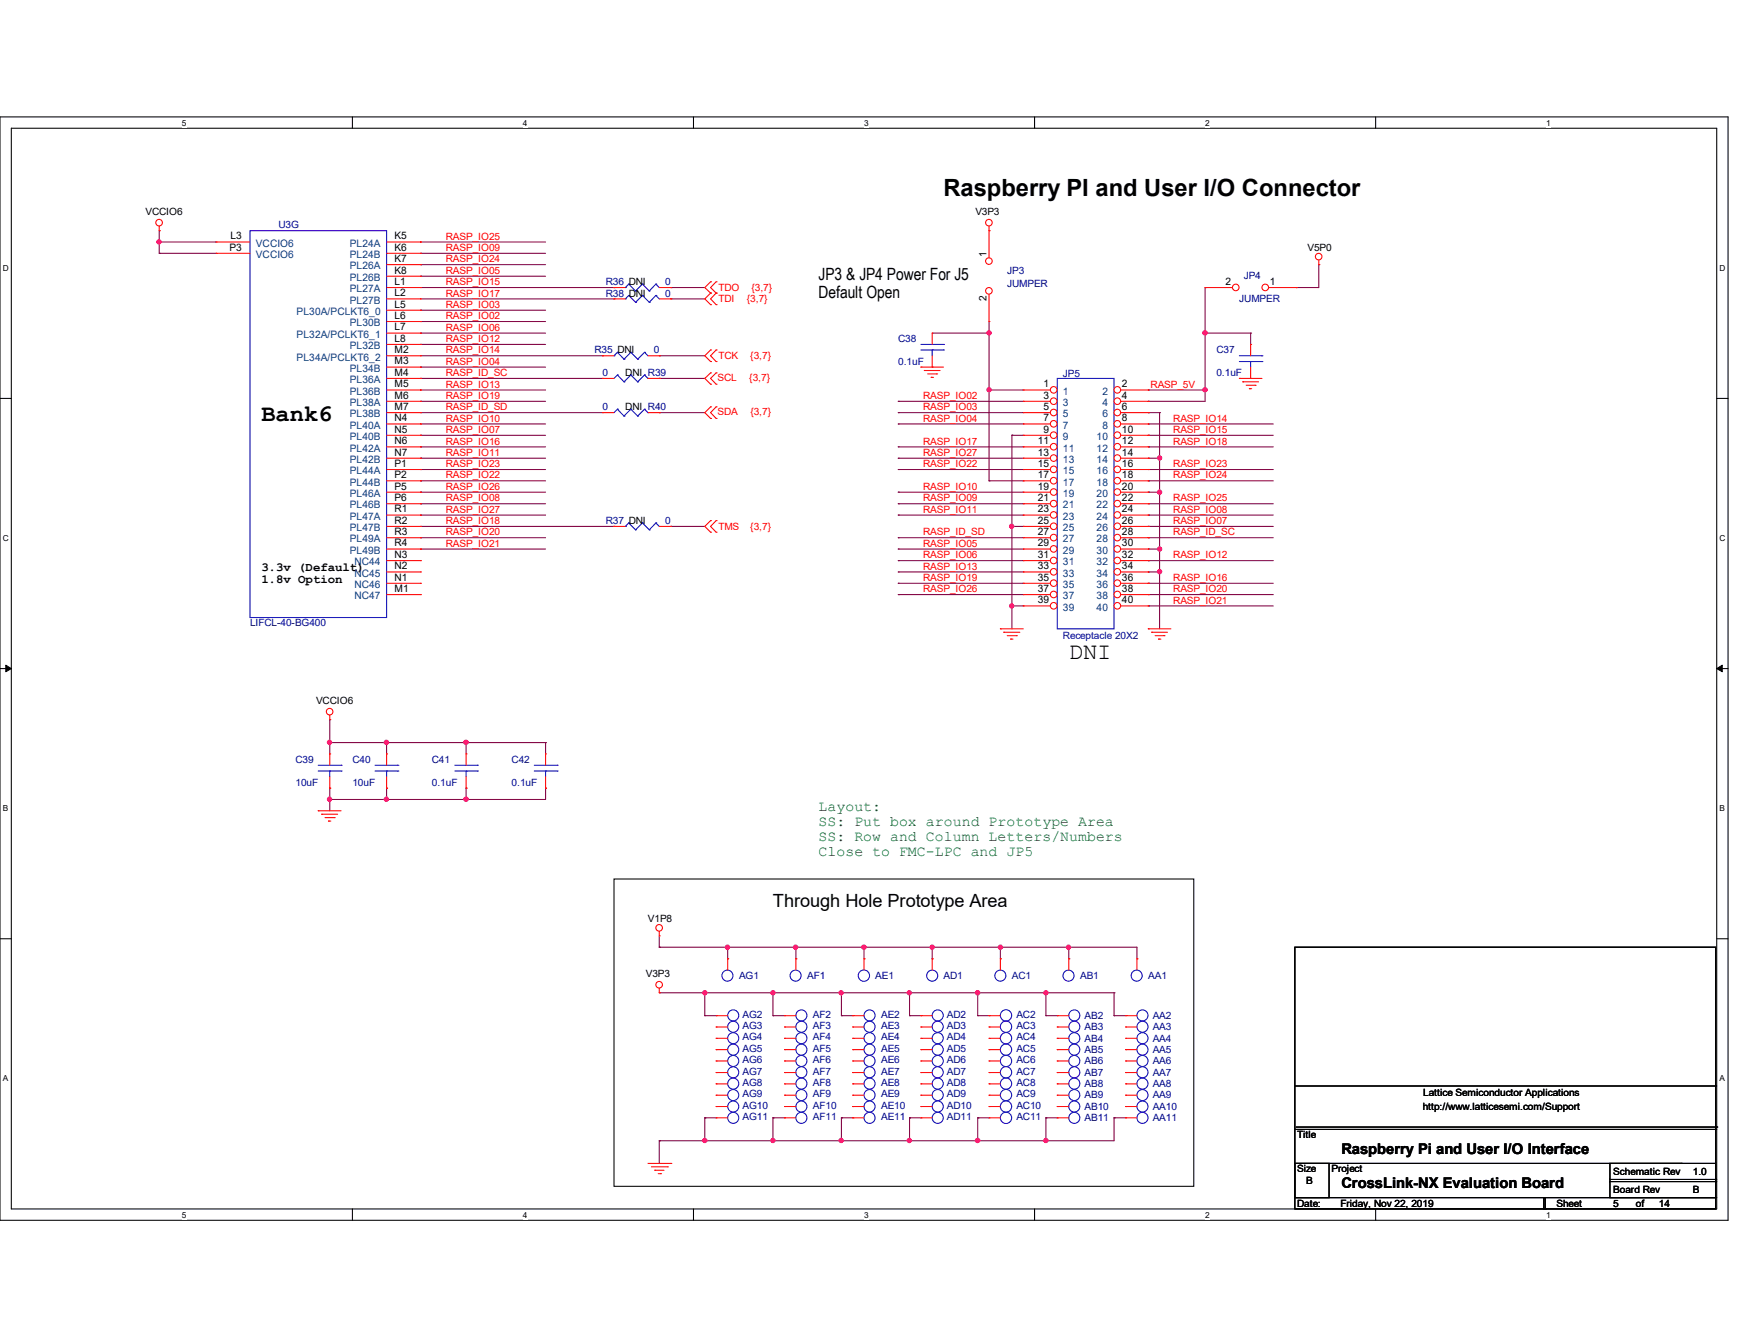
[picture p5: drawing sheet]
<svg xmlns="http://www.w3.org/2000/svg" width="279mm" height="216mm" viewBox="0 0 279 216" stroke-linecap="round" stroke-linejoin="round" font-family="sans-serif">
<path d="M0 18.8h278v177.4h-278zM1.8 20.6h274.3v173.8h-274.3z" fill="none" stroke="#000" stroke-width=".17"/>
<g fill="#fff">
<path d="M29.3 19h.7v1.5h-.7z"/>
<path d="M29.3 194.6h.7v1.4h-.7z"/>
</g>
<path d="M56.7 18.8v1.8M56.7 194.4v1.8" fill="none" stroke="#000" stroke-width=".17"/>
<g fill="#fff">
<path d="M84.1 19h.7v1.5h-.7z"/>
<path d="M84.1 194.6h.7v1.4h-.7z"/>
</g>
<path d="M111.5 18.8v1.8M111.5 194.4v1.8" fill="none" stroke="#000" stroke-width=".17"/>
<g fill="#fff">
<path d="M139 19h.7v1.5h-.7z"/>
<path d="M139 194.6h.7v1.4h-.7z"/>
</g>
<path d="M166.4 18.8v1.8M166.4 194.4v1.8" fill="none" stroke="#000" stroke-width=".17"/>
<g fill="#fff">
<path d="M193.8 19h.8v1.5h-.8z"/>
<path d="M193.8 194.6h.8v1.4h-.8z"/>
</g>
<path d="M221.3 18.8v1.8M221.3 194.4v1.8" fill="none" stroke="#000" stroke-width=".17"/>
<g fill="#fff">
<path d="M248.7 19h.7v1.5h-.7z"/>
<path d="M248.7 194.6h.7v1.4h-.7z"/>
<path d="M.5 42.3h.9v1.5h-.9z"/>
<path d="M276.6 42.3h.9v1.5h-.9z"/>
<path d="M.5 85.8h.9v1.4h-.9z"/>
<path d="M276.6 85.8h.9v1.4h-.9z"/>
</g>
<path d="M0 64.1h1.8M276.1 64.1h1.9" fill="none" stroke="#000" stroke-width=".17"/>
<g fill="#fff">
<path d="M.5 129.2h.8v1.5h-.8z"/>
<path d="M276.6 129.2h.9v1.5h-.9z"/>
</g>
<path d="M0 107.5h1.8M276.1 107.5h1.9" fill="none" stroke="#000" stroke-width=".17"/>
<path d="M.9 106.9l.9 .6-.9 .5zM276.1 107.5l.9-.6v1.1z" fill="#000" stroke="#000" stroke-width=".16"/>
<g fill="#fff">
<path d="M.5 172.6h.8v1.5h-.8z"/>
<path d="M276.6 172.6h.9v1.5h-.9z"/>
</g>
<g fill="none" stroke="#000" stroke-width=".17">
<path d="M0 150.9h1.8M98.8 141.3h93.2v49.4h-93.2zM208.3 152.3h67.7v42.1h-67.7zM276.1 150.9h1.9M208.3 174.6h67.7M276 174.6h.1M208.3 187h5.5v5.5h-5.5zM208.3 192.5h67.7M208.3 181.6h67.7M208.3 187h62.2M208.5 181.2h67.6M248.3 194.4h.1"/>
<path d="M248.3 192.5v1.9M248.5 194.4h.1M248.5 192.5v1.9M259 187h17v5.5h-17zM259 189.9h17M259 189.6h17M270.5 187h.1M276 192.5h.1M276 181.6h.1M276 189.9h.1M276 189.6h.1M276.1 181.2h.1"/>
</g>
<g fill="none" stroke="#800040" stroke-width=".17">
<path d="M25.6 37.1h.1M25.6 38.9h.1M25.6 38.9h9.2M25.6 37.1v3.6M67.6 38.9h.1M67.6 38.9h20.2M25.6 40.7h.1M25.6 40.7h9.2M67.6 40.7h.1M67.6 42.5h.1M67.6 44.4h.1M67.6 49.9h.1"/>
<path d="M67.6 51.7h.1M67.6 53.6h.1M67.6 55.4h.1M67.6 59h.1M67.6 46.2h31.2M67.6 53.6h20.2M67.6 40.7h20.2M67.6 42.5h20.2M67.6 44.4h20.2M67.6 48h31.2M67.6 49.9h20.2M67.6 51.7h20.2"/>
<path d="M67.6 55.4h20.2M67.6 57.2h29.3M67.6 59h20.2M96.9 57.2h.1M98.8 46.2h.1M98.8 48h.1M106 57.2h.1M106 57.2h7.4M107.9 46.2h.1M107.9 48h.1M107.9 46.2h5.5M107.9 48h5.5"/>
<path d="M149.9 53.6h9.2M159.1 53.6h.1M159.1 51.7v25.6M193.8 46.2h.1M193.8 53.6h.1M193.8 46.2v18.3h-9.1M193.8 53.6h7.4M201.2 53.6h.1M201.2 53.6v1.8M208.5 46.2h.1M212.1 42.5h.1M212.1 42.5v3.7h-3.6"/>
<path d="M67.6 64.5h.1M67.6 70h.1M67.6 71.8h.1M67.6 73.7h.1M67.6 75.5h.1M67.6 77.3h.1M67.6 79.1h.1M67.6 60.8h.1M67.6 62.7h.1M67.6 66.3h.1M67.6 68.2h.1M67.6 62.7h20.2"/>
<path d="M67.6 64.5h20.2M67.6 75.5h20.2M67.6 73.7h20.2M67.6 79.1h20.2M67.6 77.3h20.2M67.6 68.2h20.2M67.6 66.3h29.3M67.6 71.8h20.2M67.6 70h20.2M67.6 60.8h29.3M106 60.8h.1M106 66.3h.1"/>
<path d="M106 66.3h7.4M106 60.8h7.4M144.5 75.5h.1M144.5 73.7h.1M144.5 79.1h.1M144.5 68.2h.1M144.5 66.3h.1M144.5 71.8h.1M144.5 64.5h.1M144.5 64.5h20.1M144.5 75.5h20.1M144.5 73.7h20.1"/>
<path d="M144.5 79.1h20.1M144.5 68.2h20.1M144.5 66.3h20.1M144.5 71.8h20.1M159.1 62.7h.1M159.1 77.3h.1M159.1 62.7h5.5M159.1 77.3h5.5M162.8 70h.1M162.8 70v31.1M162.8 70h1.8M184.7 62.7h.1"/>
<path d="M184.7 64.5h.1M184.7 75.5h.1M184.7 77.3h.1M184.7 71.8h.1M184.7 66.3h.1M184.7 68.2h.1M184.7 70h.1M184.7 73.7h.1M184.7 79.1h.1M184.7 62.7h9.1M184.7 75.5h20.1M184.7 73.7h1.8"/>
<path d="M184.7 79.1h1.8M184.7 77.3h20.1M184.7 68.2h20.1M184.7 66.3h1.8M184.7 71.8h20.1M184.7 70h20.1M186.5 66.3h.1M186.5 73.7h.1M186.5 79.1h.1M186.5 66.3v34.8M193.8 62.7h.1M67.6 81h.1"/>
<path d="M67.6 82.8h.1M67.6 86.4h.1M67.6 88.3h.1M67.6 86.4h20.2M67.6 81h20.2M67.6 82.8h20.2M67.6 84.6h31.2M67.6 88.3h20.2M98.8 84.6h.1M107.9 84.6h.1M107.9 84.6h5.5M144.5 95.6h.1"/>
<path d="M144.5 81h.1M144.5 82.8h.1M144.5 91.9h.1M144.5 88.3h.1M144.5 90.1h.1M144.5 93.8h.1M144.5 86.4h.1M144.5 95.6h20.1M144.5 86.4h20.1M144.5 81h20.1M144.5 82.8h20.1M144.5 91.9h20.1"/>
<path d="M144.5 88.3h20.1M144.5 90.1h20.1M144.5 93.8h20.1M162.8 84.6h.1M162.8 97.4h.1M162.8 84.6h1.8M162.8 97.4h1.8M184.7 86.4h.1M184.7 81h.1M184.7 84.6h.1M184.7 82.8h.1M184.7 90.1h.1"/>
<path d="M184.7 97.4h.1M184.7 95.6h.1M184.7 93.8h.1M184.7 88.3h.1M184.7 91.9h.1M184.7 95.6h20.1M184.7 86.4h20.1M184.7 81h20.1M184.7 82.8h20.1M184.7 84.6h20.1M184.7 91.9h1.8M184.7 88.3h1.8"/>
<path d="M184.7 90.1h20.1M184.7 97.4h20.1M184.7 93.8h20.1M186.5 88.3h.1M186.5 91.9h.1M53 119.4h.1M53 115.7h.1M53 119.4h34.8M53 115.7v5.5M62.2 119.4h.1M62.2 119.4v1.8M75 119.4h.1"/>
<path d="M75 119.4v1.8M87.8 119.4h.1M87.8 119.4v1.8M53 126.7h.1M53 128.5h.1M53 126.7v3.6M62.2 126.7h.1M62.2 128.5h.1M62.2 126.7v1.8M75 126.7h.1M75 128.5h.1M75 126.7v1.8"/>
<path d="M87.8 126.7h.1M87.8 126.7v1.8h-34.8M106 152.3h.1M106 159.6h.1M106 159.6h73.2M106 152.3h76.9v1.8M106 150.5v1.8M113.4 159.6h.1M113.4 159.6v3.7M117.1 152.3h.1M117.1 154.1h.1M117.1 152.3v1.8"/>
<path d="M124.3 159.6h.1M124.3 159.6v3.7M128 154.1h.1M128 152.3h.1M128 152.3v1.8M135.3 159.6h.1M135.3 159.6v3.7M139 152.3h.1M139 154.1h.1M139 152.3v1.8M146.3 159.6h.1M146.3 159.6v3.7"/>
<path d="M149.9 154.1h.1M149.9 152.3h.1M149.9 152.3v1.8M157.3 159.6h.1M157.3 159.6v3.7M160.9 152.3h.1M160.9 154.1h.1M160.9 152.3v1.8M168.2 159.6h.1M168.2 159.6v3.7M171.9 152.3h.1M171.9 154.1h.1"/>
<path d="M171.9 152.3v1.8M179.2 159.6h.1M179.2 159.6v3.7M182.9 154.1h.1M113.4 179.7h.1M113.4 163.3h.1M113.4 179.7h1.8M113.4 179.7v3.7M113.4 163.3h1.8M124.3 179.7h.1M124.3 163.3h.1M124.3 179.7v3.7"/>
<path d="M124.3 179.7h1.9M124.3 163.3h1.9M135.3 163.3h.1M135.3 179.7h.1M135.3 179.7h1.9M135.3 163.3h1.9M135.3 179.7v3.7M146.3 179.7h.1M146.3 163.3h.1M146.3 179.7h1.8M146.3 163.3h1.8M146.3 179.7v3.7"/>
<path d="M157.3 179.7h.1M157.3 163.3h.1M157.3 179.7h1.8M157.3 163.3h1.8M157.3 179.7v3.7M168.2 179.7h.1M168.2 163.3h.1M168.2 179.7h1.9M168.2 163.3h1.9M168.2 179.7v3.7M179.2 179.7h.1M179.2 163.3h.1"/>
<path d="M179.2 179.7v3.7h-73.2M179.2 179.7h1.9M179.2 163.3h1.9M106 183.4h.1M106 183.4v3.6M113.4 183.4h.1M124.3 183.4h.1M135.3 183.4h.1M146.3 183.4h.1M157.3 183.4h.1M168.2 183.4h.1"/>
</g>
<g fill="#f0f" stroke="#f0f" stroke-width=".17">
<circle cx="159.1" cy="53.5" r=".34"/>
<circle cx="159.1" cy="62.7" r=".34"/>
<circle cx="162.7" cy="97.4" r=".34"/>
<circle cx="162.7" cy="84.6" r=".34"/>
<circle cx="193.8" cy="62.7" r=".35"/>
<circle cx="193.8" cy="53.5" r=".35"/>
<circle cx="186.5" cy="73.6" r=".34"/>
<circle cx="186.5" cy="88.3" r=".34"/>
<circle cx="186.5" cy="79.1" r=".34"/>
<circle cx="186.5" cy="91.9" r=".34"/>
<circle cx="53" cy="119.3" r=".34"/>
<circle cx="53" cy="128.5" r=".34"/>
<circle cx="75" cy="119.3" r=".35"/>
<circle cx="62.1" cy="119.3" r=".34"/>
<circle cx="75" cy="128.5" r=".35"/>
<circle cx="62.1" cy="128.5" r=".34"/>
<circle cx="25.6" cy="38.9" r=".34"/>
<circle cx="113.4" cy="183.3" r=".34"/>
<circle cx="124.3" cy="159.6" r=".34"/>
<circle cx="113.4" cy="159.6" r=".34"/>
<circle cx="124.3" cy="183.3" r=".34"/>
<circle cx="128" cy="152.3" r=".34"/>
<circle cx="117" cy="152.3" r=".34"/>
<circle cx="171.9" cy="152.3" r=".34"/>
<circle cx="160.9" cy="152.3" r=".34"/>
<circle cx="149.9" cy="152.3" r=".34"/>
<circle cx="139" cy="152.3" r=".35"/>
<circle cx="157.3" cy="183.3" r=".35"/>
<circle cx="146.3" cy="159.6" r=".34"/>
<circle cx="135.3" cy="159.6" r=".34"/>
<circle cx="168.2" cy="159.6" r=".34"/>
<circle cx="146.3" cy="183.3" r=".34"/>
<circle cx="135.3" cy="183.3" r=".34"/>
<circle cx="157.3" cy="159.6" r=".35"/>
<circle cx="168.2" cy="183.3" r=".34"/>
</g>
<g fill="none" stroke="#f00" stroke-width=".17">
<path d="M25.6 37.1h.1M25.6 36.4v.7M159.1 37.1h.1M159.1 36.4v.7M114.3 59.9h.1M114.3 56.3h.1M114.3 58.1h.1M114.3 45.3h.1M114.3 47.1h.1M114.3 49h.1M114.3 59.9l-.9 .9 .9 1M114.3 56.3l-.9 .9 .9 .9"/>
<path d="M114.3 45.3l-.9 .9 .9 .9M114.3 47.1l-.9 .9 .9 1M115.2 59.9h.1M115.2 58.1h.1M115.2 56.3h.1M115.2 47.1h.1M115.2 45.3h.1M115.2 49h.1M115.2 59.9l-.9 .9 .9 1M115.2 56.3l-.9 .9 .9 .9M115.2 45.3l-.9 .9 .9 .9M115.2 47.1l-.9 .9 .9 1"/>
<path d="M148.1 59h.1M148.1 59h3.7M148.7 59.6h.1M148.7 59.6h2.5M212.1 42.5h.1M212.1 41.8v.7M114.3 61.8h.1M114.3 67.3h.1M114.3 65.4h.1M114.3 65.4l-.9 .9 .9 1M115.2 61.8h.1M115.2 65.4h.1"/>
<path d="M115.2 67.3h.1M115.2 65.4l-.9 .9 .9 1M149.2 60.1h1.5M149.8 60.7h.1M149.8 60.7h.4M150.7 60.1h.1M199.3 60.8h.1M199.3 60.8h3.7M199.9 61.4h.1M199.9 61.4h2.5M200.4 61.9h1.5M201 62.5h.1"/>
<path d="M201 62.5h.3M201.9 61.9h.1M114.3 83.7h.1M114.3 85.6h.1M114.3 83.7l-.9 .9 .9 1M115.2 85.6h.1M115.2 83.7h.1M115.2 83.7l-.9 .9 .9 1M53 115.7h.1M53 115v.7M160.9 101.1h.1M160.9 101.1h3.7"/>
<path d="M161.5 101.6h.1M161.5 101.6h2.5M162 102.2h1.5M162.6 102.7h.1M162.6 102.7h.3M163.5 102.2h.1M184.7 101.1h.1M184.7 101.1h3.6M185.3 101.6h.1M185.3 101.6h2.5M185.8 102.2h1.4M186.4 102.7h.1"/>
<path d="M186.4 102.7h.3M187.2 102.2h.1M51.2 130.3h.1M51.2 130.3h3.7M51.7 130.9h.1M51.7 130.9h2.6M52.3 131.4h1.5M52.8 132h.1M52.8 132h.4M53.8 131.4h.1M106 159.6h.1M106 150.5h.1"/>
<path d="M106 149.7v.8M106 158.9v.7M160.9 154.1h.1M160.9 154.1v1.9M137.2 168.7h.1M137.2 177.9h.1M137.2 168.7h1.8M137.2 177.9h1.8M148.1 168.7h.1M148.1 168.7h1.8M159.1 176.1h.1M159.1 176.1h1.8"/>
<path d="M170.1 170.6h.1M170.1 168.7h.1M170.1 170.6h1.8M170.1 168.7h1.8M104.2 187h3.7M104.8 187.6h2.6M105.3 188.1h.1M105.3 188.1h1.5M105.9 188.7h.4M106.3 188.7h.1M107.4 187.6h.1M107.9 187h.1"/>
<circle cx="25.6" cy="35.8" r=".53"/>
<circle cx="159.1" cy="35.8" r=".53"/>
<circle cx="212.1" cy="41.3" r=".53"/>
<circle cx="53" cy="114.4" r=".53"/>
<circle cx="106" cy="158.3" r=".53"/>
<circle cx="106" cy="149.2" r=".53"/>
</g>
<g fill="none" stroke="#00f" stroke-width=".17">
<path d="M170.1 60.8h9.1v40.3h-9.1z"/>
<circle cx="160.9" cy="156.8" r=".89"/>
<circle cx="139.9" cy="177.9" r=".89"/>
<circle cx="139.9" cy="168.7" r=".89"/>
<circle cx="150.8" cy="168.7" r=".89"/>
<circle cx="161.8" cy="176" r=".91"/>
<circle cx="172.8" cy="168.7" r=".89"/>
<circle cx="172.8" cy="170.6" r=".89"/>
</g>
<circle cx="169.5" cy="62.7" r=".53" fill="#fff" stroke="#f00" stroke-width=".17"/>
<path d="M164.6 62.7h.1M164.6 62.7h4.4" fill="none" stroke="#f00" stroke-width=".17"/>
<circle cx="179.7" cy="62.7" r=".53" fill="#fff" stroke="#f00" stroke-width=".17"/>
<path d="M180.3 62.7h4.4M184.7 62.7h.1" fill="none" stroke="#f00" stroke-width=".17"/>
<circle cx="169.5" cy="64.5" r=".53" fill="#fff" stroke="#f00" stroke-width=".17"/>
<path d="M164.6 64.5h.1M164.6 64.5h4.4" fill="none" stroke="#f00" stroke-width=".17"/>
<circle cx="179.7" cy="64.5" r=".53" fill="#fff" stroke="#f00" stroke-width=".17"/>
<path d="M180.3 64.5h4.4M184.7 64.5h.1" fill="none" stroke="#f00" stroke-width=".17"/>
<circle cx="169.5" cy="66.3" r=".53" fill="#fff" stroke="#f00" stroke-width=".17"/>
<path d="M164.6 66.3h.1M164.6 66.3h4.4" fill="none" stroke="#f00" stroke-width=".17"/>
<circle cx="179.7" cy="66.3" r=".53" fill="#fff" stroke="#f00" stroke-width=".17"/>
<path d="M180.3 66.3h4.4M184.7 66.3h.1" fill="none" stroke="#f00" stroke-width=".17"/>
<circle cx="169.5" cy="68.1" r=".53" fill="#fff" stroke="#f00" stroke-width=".17"/>
<path d="M164.6 68.2h.1M164.6 68.2h4.4" fill="none" stroke="#f00" stroke-width=".17"/>
<circle cx="179.7" cy="68.1" r=".53" fill="#fff" stroke="#f00" stroke-width=".17"/>
<path d="M180.3 68.2h4.4M184.7 68.2h.1" fill="none" stroke="#f00" stroke-width=".17"/>
<circle cx="169.5" cy="70" r=".53" fill="#fff" stroke="#f00" stroke-width=".17"/>
<path d="M164.6 70h.1M164.6 70h4.4" fill="none" stroke="#f00" stroke-width=".17"/>
<circle cx="179.7" cy="70" r=".53" fill="#fff" stroke="#f00" stroke-width=".17"/>
<path d="M180.3 70h4.4M184.7 70h.1" fill="none" stroke="#f00" stroke-width=".17"/>
<circle cx="169.5" cy="71.8" r=".53" fill="#fff" stroke="#f00" stroke-width=".17"/>
<path d="M164.6 71.8h.1M164.6 71.8h4.4" fill="none" stroke="#f00" stroke-width=".17"/>
<circle cx="169.5" cy="73.6" r=".53" fill="#fff" stroke="#f00" stroke-width=".17"/>
<path d="M164.6 73.7h.1M164.6 73.7h4.4" fill="none" stroke="#f00" stroke-width=".17"/>
<circle cx="169.5" cy="75.5" r=".53" fill="#fff" stroke="#f00" stroke-width=".17"/>
<path d="M164.6 75.5h.1M164.6 75.5h4.4" fill="none" stroke="#f00" stroke-width=".17"/>
<circle cx="169.5" cy="77.3" r=".53" fill="#fff" stroke="#f00" stroke-width=".17"/>
<path d="M164.6 77.3h.1M164.6 77.3h4.4" fill="none" stroke="#f00" stroke-width=".17"/>
<circle cx="169.5" cy="79.1" r=".53" fill="#fff" stroke="#f00" stroke-width=".17"/>
<path d="M164.6 79.1h.1M164.6 79.1h4.4" fill="none" stroke="#f00" stroke-width=".17"/>
<circle cx="169.5" cy="81" r=".53" fill="#fff" stroke="#f00" stroke-width=".17"/>
<path d="M164.6 81h.1M164.6 81h4.4" fill="none" stroke="#f00" stroke-width=".17"/>
<circle cx="169.5" cy="82.8" r=".53" fill="#fff" stroke="#f00" stroke-width=".17"/>
<path d="M164.6 82.8h.1M164.6 82.8h4.4" fill="none" stroke="#f00" stroke-width=".17"/>
<circle cx="169.5" cy="84.6" r=".53" fill="#fff" stroke="#f00" stroke-width=".17"/>
<path d="M164.6 84.6h.1M164.6 84.6h4.4" fill="none" stroke="#f00" stroke-width=".17"/>
<circle cx="169.5" cy="86.4" r=".53" fill="#fff" stroke="#f00" stroke-width=".17"/>
<path d="M164.6 86.4h.1M164.6 86.4h4.4" fill="none" stroke="#f00" stroke-width=".17"/>
<circle cx="169.5" cy="88.2" r=".53" fill="#fff" stroke="#f00" stroke-width=".17"/>
<path d="M164.6 88.3h.1M164.6 88.3h4.4" fill="none" stroke="#f00" stroke-width=".17"/>
<circle cx="169.5" cy="90.1" r=".53" fill="#fff" stroke="#f00" stroke-width=".17"/>
<path d="M164.6 90.1h.1M164.6 90.1h4.4" fill="none" stroke="#f00" stroke-width=".17"/>
<circle cx="169.5" cy="91.9" r=".53" fill="#fff" stroke="#f00" stroke-width=".17"/>
<path d="M164.6 91.9h.1M164.6 91.9h4.4" fill="none" stroke="#f00" stroke-width=".17"/>
<circle cx="169.5" cy="93.7" r=".53" fill="#fff" stroke="#f00" stroke-width=".17"/>
<path d="M164.6 93.8h.1M164.6 93.8h4.4" fill="none" stroke="#f00" stroke-width=".17"/>
<circle cx="169.5" cy="95.6" r=".53" fill="#fff" stroke="#f00" stroke-width=".17"/>
<path d="M164.6 95.6h.1M164.6 95.6h4.4" fill="none" stroke="#f00" stroke-width=".17"/>
<circle cx="169.5" cy="97.4" r=".53" fill="#fff" stroke="#f00" stroke-width=".17"/>
<path d="M164.6 97.4h.1M164.6 97.4h4.4" fill="none" stroke="#f00" stroke-width=".17"/>
<circle cx="179.7" cy="71.8" r=".53" fill="#fff" stroke="#f00" stroke-width=".17"/>
<path d="M180.3 71.8h4.4M184.7 71.8h.1" fill="none" stroke="#f00" stroke-width=".17"/>
<circle cx="179.7" cy="73.6" r=".53" fill="#fff" stroke="#f00" stroke-width=".17"/>
<path d="M180.3 73.7h4.4M184.7 73.7h.1" fill="none" stroke="#f00" stroke-width=".17"/>
<circle cx="179.7" cy="75.5" r=".53" fill="#fff" stroke="#f00" stroke-width=".17"/>
<path d="M180.3 75.5h4.4M184.7 75.5h.1" fill="none" stroke="#f00" stroke-width=".17"/>
<circle cx="179.7" cy="77.3" r=".53" fill="#fff" stroke="#f00" stroke-width=".17"/>
<path d="M180.3 77.3h4.4M184.7 77.3h.1" fill="none" stroke="#f00" stroke-width=".17"/>
<circle cx="179.7" cy="79.1" r=".53" fill="#fff" stroke="#f00" stroke-width=".17"/>
<path d="M180.3 79.1h4.4M184.7 79.1h.1" fill="none" stroke="#f00" stroke-width=".17"/>
<circle cx="179.7" cy="81" r=".53" fill="#fff" stroke="#f00" stroke-width=".17"/>
<path d="M180.3 81h4.4M184.7 81h.1" fill="none" stroke="#f00" stroke-width=".17"/>
<circle cx="179.7" cy="82.8" r=".53" fill="#fff" stroke="#f00" stroke-width=".17"/>
<path d="M180.3 82.8h4.4M184.7 82.8h.1" fill="none" stroke="#f00" stroke-width=".17"/>
<circle cx="179.7" cy="84.6" r=".53" fill="#fff" stroke="#f00" stroke-width=".17"/>
<path d="M180.3 84.6h4.4M184.7 84.6h.1" fill="none" stroke="#f00" stroke-width=".17"/>
<circle cx="179.7" cy="86.4" r=".53" fill="#fff" stroke="#f00" stroke-width=".17"/>
<path d="M180.3 86.4h4.4M184.7 86.4h.1" fill="none" stroke="#f00" stroke-width=".17"/>
<circle cx="179.7" cy="88.2" r=".53" fill="#fff" stroke="#f00" stroke-width=".17"/>
<path d="M180.3 88.3h4.4M184.7 88.3h.1" fill="none" stroke="#f00" stroke-width=".17"/>
<circle cx="179.7" cy="90.1" r=".53" fill="#fff" stroke="#f00" stroke-width=".17"/>
<path d="M180.3 90.1h4.4M184.7 90.1h.1" fill="none" stroke="#f00" stroke-width=".17"/>
<circle cx="179.7" cy="91.9" r=".53" fill="#fff" stroke="#f00" stroke-width=".17"/>
<path d="M180.3 91.9h4.4M184.7 91.9h.1" fill="none" stroke="#f00" stroke-width=".17"/>
<circle cx="179.7" cy="93.7" r=".53" fill="#fff" stroke="#f00" stroke-width=".17"/>
<path d="M180.3 93.8h4.4M184.7 93.8h.1" fill="none" stroke="#f00" stroke-width=".17"/>
<circle cx="179.7" cy="95.6" r=".53" fill="#fff" stroke="#f00" stroke-width=".17"/>
<path d="M180.3 95.6h4.4M184.7 95.6h.1" fill="none" stroke="#f00" stroke-width=".17"/>
<circle cx="179.7" cy="97.4" r=".53" fill="#fff" stroke="#f00" stroke-width=".17"/>
<g fill="none" stroke="#f00" stroke-width=".17">
<path d="M149.9 53.6h.1M149.9 59h.1M149.9 53.6v1.8M149.9 57.2v1.8M180.3 97.4h4.4M184.7 97.4h.1M87.8 121.2h.1M87.8 126.7h.1M87.8 121.2v1.8M87.8 124.8v1.9M171.9 154.1h.1M171.9 154.1v1.9"/>
<path d="M115.2 166.9h.1M115.2 166.9h1.9M126.2 177.9h.1M126.2 177.9h1.8M137.2 166.9h.1M137.2 166.9h1.8M148.1 166.9h.1M148.1 166.9h1.8M170.1 176.1h.1M170.1 176.1h1.8"/>
</g>
<g fill="none" stroke="#00f" stroke-width=".17">
<path d="M148.1 55.4h3.7M148.1 56.3h3.7M149.9 56.3h.1M149.9 56.3v.9M151.8 55.4h.1M151.8 56.3h.1M85.9 123h3.7M85.9 124h3.7M87.8 124h.1M87.8 124v.8M89.6 123h.1M89.6 124h.1"/>
<circle cx="171.9" cy="156.8" r=".89"/>
<circle cx="117.9" cy="166.9" r=".89"/>
<circle cx="128.9" cy="177.9" r=".89"/>
<circle cx="139.9" cy="166.9" r=".89"/>
<circle cx="150.8" cy="166.9" r=".89"/>
<circle cx="172.8" cy="176" r=".89"/>
</g>
<circle cx="159.1" cy="42" r=".53" fill="#fff" stroke="#f00" stroke-width=".17"/>
<path d="M159.1 37.1h.1M159.1 37.1v4.3" fill="none" stroke="#f00" stroke-width=".17"/>
<circle cx="159.1" cy="46.8" r=".53" fill="#fff" stroke="#f00" stroke-width=".17"/>
<g fill="none" stroke="#f00" stroke-width=".17">
<path d="M159.1 51.7h.1M159.1 47.3v4.4M62.2 121.2h.1M62.2 126.7h.1M62.2 121.2v1.8M62.2 124.8v1.9M149.9 154.1h.1M149.9 154.1v1.9M126.2 168.7h.1M126.2 168.7h1.8M148.1 165.1h.1M148.1 165.1h1.8"/>
<path d="M170.1 174.2h.1M170.1 174.2h1.8M181.1 166.9h.1M181.1 165.1h.1M181.1 166.9h1.8M181.1 165.1h1.8"/>
</g>
<g fill="none" stroke="#00f" stroke-width=".17">
<path d="M60.3 123h3.7M60.3 124h3.7M62.2 124h.1M62.2 124v.8M64 123h.1M64 124h.1"/>
<circle cx="149.9" cy="156.8" r=".89"/>
<circle cx="128.9" cy="168.7" r=".89"/>
<circle cx="150.8" cy="165.1" r=".89"/>
<circle cx="172.8" cy="174.2" r=".89"/>
<circle cx="183.8" cy="165.1" r=".89"/>
<circle cx="183.8" cy="166.9" r=".89"/>
</g>
<circle cx="203.5" cy="46.2" r=".53" fill="#fff" stroke="#f00" stroke-width=".17"/>
<path d="M204.1 46.2h4.4M208.5 46.2h.1" fill="none" stroke="#f00" stroke-width=".17"/>
<circle cx="198.8" cy="46.2" r=".53" fill="#fff" stroke="#f00" stroke-width=".17"/>
<g fill="none" stroke="#f00" stroke-width=".17">
<path d="M34.8 38.9h.1M34.8 38.9h5.4M62.2 38.9h5.4M67.6 38.9h.1M34.8 40.7h.1M34.8 40.7h5.4M62.2 46.2h5.4M62.2 40.7h5.4M62.2 42.5h5.4M62.2 44.4h5.4M62.2 48h5.4M62.2 49.9h5.4"/>
<path d="M62.2 51.7h5.4M62.2 53.6h5.4M62.2 55.4h5.4M62.2 57.2h5.4M62.2 59h5.4M67.6 40.7h.1M67.6 42.5h.1M67.6 44.4h.1M67.6 46.2h.1M67.6 48h.1M67.6 49.9h.1M67.6 51.7h.1"/>
<path d="M67.6 53.6h.1M67.6 55.4h.1M67.6 57.2h.1M67.6 59h.1M96.9 57.2h.1M96.9 57.2h1.9M98.8 46.2h.1M98.8 48h.1M98.8 46.2h1.8M98.8 48h1.8M104.2 57.2h1.8M106 57.2h.1"/>
<path d="M106 46.2h1.9M106 48h1.9M107.9 46.2h.1M107.9 48h.1M193.8 46.2h.1M193.8 46.2h4.4M201.2 55.4h.1M201.2 55.4v1.8M201.2 59v1.8M62.2 60.8h5.4M62.2 62.7h5.4M62.2 64.5h5.4"/>
<path d="M62.2 66.3h5.4M62.2 68.2h5.4M62.2 70h5.4M62.2 71.8h5.4M62.2 73.7h5.4M62.2 75.5h5.4M62.2 77.3h5.4M62.2 79.1h5.4M67.6 60.8h.1M67.6 62.7h.1M67.6 64.5h.1M67.6 66.3h.1"/>
<path d="M67.6 68.2h.1M67.6 70h.1M67.6 71.8h.1M67.6 73.7h.1M67.6 75.5h.1M67.6 77.3h.1M67.6 79.1h.1M96.9 66.3h.1M96.9 60.8h.1M96.9 60.8h1.9M96.9 66.3h1.9M104.2 60.8h1.8"/>
<path d="M104.2 66.3h1.8M106 66.3h.1M106 60.8h.1M201.2 60.8h.1M62.2 81h5.4M62.2 82.8h5.4M62.2 84.6h5.4M62.2 86.4h5.4M62.2 88.3h5.4M62.2 90.1h5.4M62.2 91.9h5.4M62.2 93.8h5.4"/>
<path d="M62.2 95.6h5.4M67.6 81h.1M67.6 82.8h.1M67.6 84.6h.1M67.6 86.4h.1M67.6 88.3h.1M67.6 90.1h.1M67.6 91.9h.1M67.6 93.8h.1M67.6 95.6h.1M98.8 84.6h.1M98.8 84.6h1.8"/>
<path d="M106 84.6h1.9M107.9 84.6h.1M53 121.2h.1M53 126.7h.1M53 121.2v1.8M53 124.8v1.9M75 121.2h.1M75 126.7h.1M75 121.2v1.8M75 124.8v1.9M117.1 154.1h.1M117.1 154.1v1.9"/>
<path d="M128 154.1h.1M128 154.1v1.9M139 154.1h.1M139 154.1v1.9M182.9 154.1h.1M182.9 154.1v1.9M115.2 168.7h.1M115.2 170.6h.1M115.2 163.3h.1M115.2 174.2h.1M115.2 172.4h.1M115.2 165.1h.1"/>
<path d="M115.2 176.1h.1M115.2 179.7h.1M115.2 177.9h.1M115.2 172.4h1.9M115.2 168.7h1.9M115.2 179.7h1.9M115.2 170.6h1.9M115.2 177.9h1.9M115.2 176.1h1.9M115.2 165.1h1.9M115.2 174.2h1.9M115.2 163.3h1.9"/>
<path d="M126.2 174.2h.1M126.2 163.3h.1M126.2 172.4h.1M126.2 170.6h.1M126.2 176.1h.1M126.2 166.9h.1M126.2 165.1h.1M126.2 179.7h.1M126.2 172.4h1.8M126.2 179.7h1.8M126.2 170.6h1.8M126.2 176.1h1.8"/>
<path d="M126.2 165.1h1.8M126.2 174.2h1.8M126.2 163.3h1.8M126.2 166.9h1.8M137.2 172.4h.1M137.2 170.6h.1M137.2 174.2h.1M137.2 163.3h.1M137.2 179.7h.1M137.2 176.1h.1M137.2 165.1h.1M137.2 172.4h1.8"/>
<path d="M137.2 179.7h1.8M137.2 170.6h1.8M137.2 176.1h1.8M137.2 165.1h1.8M137.2 174.2h1.8M137.2 163.3h1.8M148.1 172.4h.1M148.1 170.6h.1M148.1 177.9h.1M148.1 176.1h.1M148.1 174.2h.1M148.1 179.7h.1"/>
<path d="M148.1 163.3h.1M148.1 172.4h1.8M148.1 179.7h1.8M148.1 170.6h1.8M148.1 177.9h1.8M148.1 176.1h1.8M148.1 174.2h1.8M148.1 163.3h1.8M159.1 170.6h.1M159.1 165.1h.1M159.1 163.3h.1M159.1 172.4h.1"/>
<path d="M159.1 168.7h.1M159.1 166.9h.1M159.1 174.2h.1M159.1 179.7h.1M159.1 177.9h.1M159.1 172.4h1.8M159.1 168.7h1.8M159.1 179.7h1.8M159.1 170.6h1.8M159.1 177.9h1.8M159.1 165.1h1.8M159.1 174.2h1.8"/>
<path d="M159.1 163.3h1.8M159.1 166.9h1.8M170.1 172.4h.1M170.1 179.7h.1M170.1 177.9h.1M170.1 163.3h.1M170.1 166.9h.1M170.1 165.1h.1M170.1 172.4h1.8M170.1 179.7h1.8M170.1 177.9h1.8M170.1 165.1h1.8"/>
<path d="M170.1 163.3h1.8M170.1 166.9h1.8M181.1 172.4h.1M181.1 170.6h.1M181.1 168.7h.1M181.1 176.1h.1M181.1 179.7h.1M181.1 174.2h.1M181.1 177.9h.1M181.1 163.3h.1M181.1 172.4h1.8M181.1 168.7h1.8"/>
<path d="M181.1 179.7h1.8M181.1 170.6h1.8M181.1 177.9h1.8M181.1 176.1h1.8M181.1 174.2h1.8M181.1 163.3h1.8"/>
</g>
<g fill="none" stroke="#00f" stroke-width=".17">
<path d="M40.2 37.1h22v62.2h-22zM98.8 57.2h.1M99.3 56.6h.1M99.3 56.6l1.1 1.1M99.3 56.6l-.5 .6M100.4 57.7h.1M100.6 46.2h.1M100.6 48h.1M101.1 45.7h.1M101.1 47.5h.1M101.1 45.7l1.1 1.1M101.1 45.7l-.5 .5"/>
<path d="M101.1 47.5l1.1 1.1M101.1 47.5l-.5 .5M101.5 56.6h.1M101.5 56.6l1.1 1.1M101.5 56.6l-1.1 1.1M102.2 46.8h.1M102.2 48.6h.1M102.6 57.7h.1M103.3 45.7h.1M103.3 47.5h.1M103.3 45.7l1.1 1.1M103.3 45.7l-1.1 1.1"/>
<path d="M103.3 47.5l1.1 1.1M103.3 47.5l-1.1 1.1M103.7 56.6h.1M103.7 56.6l.5 .6M103.7 56.6l-1.1 1.1M104.4 46.8h.1M104.4 48.6h.1M105.5 45.7h.1M105.5 47.5h.1M105.5 45.7l.5 .5M105.5 45.7l-1.1 1.1M105.5 47.5l.5 .5"/>
<path d="M105.5 47.5l-1.1 1.1M199.3 57.2h3.7M199.3 58.1h3.7M201.2 58.1h.1M201.2 58.1v.9M203 57.2h.1M203 58.1h.1M99.3 65.8h.1M99.3 60.3h.1M99.3 65.8l-.5 .5M99.3 65.8l1.1 1.1M99.3 60.3l-.5 .5"/>
<path d="M99.3 60.3l1.1 1.1M100.4 66.9h.1M100.4 61.4h.1M101.5 65.8h.1M101.5 60.3h.1M101.5 65.8l-1.1 1.1M101.5 65.8l1.1 1.1M101.5 60.3l-1.1 1.1M101.5 60.3l1.1 1.1M102.6 66.9h.1M102.6 61.4h.1M103.7 65.8h.1"/>
<path d="M103.7 60.3h.1M103.7 65.8l-1.1 1.1M103.7 65.8l.5 .5M103.7 60.3l-1.1 1.1M103.7 60.3l.5 .5M104.2 66.3h.1M104.2 60.8h.1M100.6 84.6h.1M101.1 84.1h.1M101.1 84.1l1.1 1.1M101.1 84.1l-.5 .5M102.2 85.2h.1"/>
<path d="M103.3 84.1h.1M103.3 84.1l1.1 1.1M103.3 84.1l-1.1 1.1M104.4 85.2h.1M105.5 84.1h.1M105.5 84.1l.5 .5M105.5 84.1l-1.1 1.1M51.2 123h3.7M51.2 124h3.7M53 124h.1M53 124v.8M54.9 123h.1"/>
<path d="M54.9 124h.1M73.2 123h3.6M73.2 124h3.6M75 124h.1M75 124v.8M76.8 123h.1M76.8 124h.1"/>
<circle cx="117" cy="156.8" r=".89"/>
<circle cx="128" cy="156.8" r=".89"/>
<circle cx="139" cy="156.8" r=".91"/>
<circle cx="182.8" cy="156.8" r=".89"/>
<circle cx="117.9" cy="168.7" r=".89"/>
<circle cx="117.9" cy="176" r=".89"/>
<circle cx="117.9" cy="170.6" r=".89"/>
<circle cx="117.9" cy="174.2" r=".89"/>
<circle cx="117.9" cy="177.9" r=".89"/>
<circle cx="117.9" cy="179.7" r=".89"/>
<circle cx="117.9" cy="172.4" r=".89"/>
<circle cx="117.9" cy="165.1" r=".89"/>
<circle cx="117.9" cy="163.2" r=".89"/>
<circle cx="128.9" cy="176" r=".89"/>
<circle cx="128.9" cy="170.6" r=".89"/>
<circle cx="128.9" cy="166.9" r=".89"/>
<circle cx="128.9" cy="174.2" r=".89"/>
<circle cx="128.9" cy="163.2" r=".89"/>
<circle cx="128.9" cy="179.7" r=".89"/>
<circle cx="128.9" cy="172.4" r=".89"/>
<circle cx="128.9" cy="165.1" r=".89"/>
<circle cx="139.9" cy="170.6" r=".89"/>
<circle cx="139.9" cy="176" r=".89"/>
<circle cx="139.9" cy="179.7" r=".89"/>
<circle cx="139.9" cy="165.1" r=".89"/>
<circle cx="139.9" cy="174.2" r=".89"/>
<circle cx="139.9" cy="163.2" r=".89"/>
<circle cx="139.9" cy="172.4" r=".89"/>
<circle cx="150.8" cy="179.7" r=".89"/>
<circle cx="150.8" cy="176" r=".89"/>
<circle cx="150.8" cy="170.6" r=".89"/>
<circle cx="150.8" cy="177.9" r=".89"/>
<circle cx="150.8" cy="163.2" r=".89"/>
<circle cx="150.8" cy="174.2" r=".89"/>
<circle cx="150.8" cy="172.4" r=".89"/>
<circle cx="161.8" cy="166.9" r=".91"/>
<circle cx="161.8" cy="179.7" r=".91"/>
<circle cx="161.8" cy="170.6" r=".91"/>
<circle cx="161.8" cy="163.2" r=".91"/>
<circle cx="161.8" cy="168.7" r=".91"/>
<circle cx="161.8" cy="172.4" r=".91"/>
<circle cx="161.8" cy="177.9" r=".91"/>
<circle cx="161.8" cy="174.2" r=".91"/>
<circle cx="161.8" cy="165.1" r=".91"/>
<circle cx="172.8" cy="163.2" r=".89"/>
<circle cx="172.8" cy="172.4" r=".89"/>
<circle cx="172.8" cy="166.9" r=".89"/>
<circle cx="172.8" cy="177.9" r=".89"/>
<circle cx="172.8" cy="165.1" r=".89"/>
<circle cx="172.8" cy="179.7" r=".89"/>
<circle cx="183.8" cy="176" r=".89"/>
<circle cx="183.8" cy="168.7" r=".89"/>
<circle cx="183.8" cy="172.4" r=".89"/>
<circle cx="183.8" cy="163.2" r=".89"/>
<circle cx="183.8" cy="177.9" r=".89"/>
<circle cx="183.8" cy="170.6" r=".89"/>
<circle cx="183.8" cy="174.2" r=".89"/>
<circle cx="183.8" cy="179.7" r=".89"/>
</g>
<g fill="#f0f" stroke="#f0f" stroke-width=".17">
<circle cx="159.1" cy="53.5" r=".34"/>
<circle cx="159.1" cy="62.7" r=".34"/>
<circle cx="162.7" cy="97.4" r=".34"/>
<circle cx="162.7" cy="84.6" r=".34"/>
<circle cx="193.8" cy="62.7" r=".35"/>
<circle cx="193.8" cy="53.5" r=".35"/>
<circle cx="186.5" cy="73.6" r=".34"/>
<circle cx="186.5" cy="88.3" r=".34"/>
<circle cx="186.5" cy="79.1" r=".34"/>
<circle cx="186.5" cy="91.9" r=".34"/>
<circle cx="53" cy="119.3" r=".34"/>
<circle cx="53" cy="128.5" r=".34"/>
<circle cx="75" cy="119.3" r=".35"/>
<circle cx="62.1" cy="119.3" r=".34"/>
<circle cx="75" cy="128.5" r=".35"/>
<circle cx="62.1" cy="128.5" r=".34"/>
<circle cx="25.6" cy="38.9" r=".34"/>
<circle cx="113.4" cy="183.3" r=".34"/>
<circle cx="124.3" cy="159.6" r=".34"/>
<circle cx="113.4" cy="159.6" r=".34"/>
<circle cx="124.3" cy="183.3" r=".34"/>
<circle cx="128" cy="152.3" r=".34"/>
<circle cx="117" cy="152.3" r=".34"/>
<circle cx="171.9" cy="152.3" r=".34"/>
<circle cx="160.9" cy="152.3" r=".34"/>
<circle cx="149.9" cy="152.3" r=".34"/>
<circle cx="139" cy="152.3" r=".35"/>
<circle cx="157.3" cy="183.3" r=".35"/>
<circle cx="146.3" cy="159.6" r=".34"/>
<circle cx="135.3" cy="159.6" r=".34"/>
<circle cx="168.2" cy="159.6" r=".34"/>
<circle cx="146.3" cy="183.3" r=".34"/>
<circle cx="135.3" cy="183.3" r=".34"/>
<circle cx="157.3" cy="159.6" r=".35"/>
<circle cx="168.2" cy="183.3" r=".34"/>
</g>
<g font-size="3.8">
<text x="151.8" y="31.5">Raspberry PI and User I/O Connector</text>
<text x="42" y="67.7">Bank6</text>
<text x="171.9" y="106">DNI</text>
</g>
<text font-size="2.9" x="124.3" y="145.8">Through Hole Prototype Area</text>
<g font-size="2.7">
<text x="131.7" y="45.1">JP3 &amp; JP4 Power For J5</text>
<text x="131.7" y="47.8">Default Open</text>
</g>
<g font-size="2.4" fill="#008000">
<text x="131.7" y="130.4">Layout:</text>
<text x="131.7" y="132.8">SS: Put box around Prototype Area</text>
<text x="131.7" y="135.2">SS: Row and Column Letters/Numbers</text>
<text x="131.7" y="137.5">Close to FMC-LPC and JP5</text>
</g>
<g font-size="2.4">
<text x="215.8" y="185.6">Raspberry Pi and User I/O Interface</text>
<text x="215.8" y="191.1">CrossLink-NX Evaluation Board</text>
</g>
<g font-size="2">
<text x="42" y="91.8">3.3v (Default)</text>
<text x="42" y="93.8">1.8v Option</text>
</g>
<g font-size="1.7">
<text x="36.9" y="40.3">P3</text>
<text x="37.1" y="38.5">L3</text>
<text x="63.5" y="38.5">K5</text>
<text x="63.5" y="40.3">K6</text>
<text x="158.7" y="41.3" transform="rotate(-90 158.7 41.3)">1</text>
<text x="63.5" y="42.1">K7</text>
<text x="63.5" y="44">K8</text>
<text x="63.5" y="45.8">L1</text>
<text x="63.5" y="47.6">L2</text>
<text x="197.1" y="45.8">2</text>
<text x="204.3" y="45.8">1</text>
<text x="63.5" y="49.4">L5</text>
<text x="63.5" y="51.3">L6</text>
<text x="63.5" y="53.1">L7</text>
<text x="158.7" y="48.4" transform="rotate(-90 158.7 48.4)">2</text>
<text x="63.5" y="54.9">L8</text>
<text x="63.5" y="56.8">M2</text>
<text x="63.5" y="58.6">M3</text>
<text x="63.5" y="60.4">M4</text>
<text x="63.5" y="62.3">M5</text>
<text x="63.5" y="64.1">M6</text>
<text x="63.5" y="65.9">M7</text>
<text x="167.8" y="62.3">1</text>
<text x="167.8" y="64.1">3</text>
<text x="167.8" y="65.9">5</text>
<text x="180.5" y="62.3">2</text>
<text x="180.5" y="64.1">4</text>
<text x="180.5" y="65.9">6</text>
<text x="63.5" y="67.7">N4</text>
<text x="63.5" y="69.6">N5</text>
<text x="63.5" y="71.4">N6</text>
<text x="166.9" y="71.4">11</text>
<text x="167.8" y="67.7">7</text>
<text x="167.8" y="69.6">9</text>
<text x="180.5" y="67.7">8</text>
<text x="180.5" y="69.6">10</text>
<text x="180.5" y="71.4">12</text>
<text x="63.5" y="73.2">N7</text>
<text x="63.5" y="75.1">P1</text>
<text x="63.5" y="76.9">P2</text>
<text x="166.9" y="73.2">13</text>
<text x="166.9" y="75.1">15</text>
<text x="166.9" y="76.9">17</text>
<text x="180.5" y="73.2">14</text>
<text x="180.5" y="75.1">16</text>
<text x="180.5" y="76.9">18</text>
<text x="63.5" y="78.7">P5</text>
<text x="63.5" y="80.6">P6</text>
<text x="63.5" y="82.4">R1</text>
<text x="166.9" y="78.7">19</text>
<text x="166.9" y="80.6">21</text>
<text x="166.9" y="82.4">23</text>
<text x="180.5" y="78.7">20</text>
<text x="180.5" y="80.6">22</text>
<text x="180.5" y="82.4">24</text>
<text x="63.5" y="84.2">R2</text>
<text x="63.5" y="86">R3</text>
<text x="63.5" y="87.8">R4</text>
<text x="63.5" y="89.7">N3</text>
<text x="166.9" y="84.2">25</text>
<text x="166.9" y="86">27</text>
<text x="166.9" y="87.8">29</text>
<text x="166.9" y="89.7">31</text>
<text x="180.5" y="84.2">26</text>
<text x="180.5" y="86">28</text>
<text x="180.5" y="87.8">30</text>
<text x="180.5" y="89.7">32</text>
<text x="63.5" y="91.5">N2</text>
<text x="63.5" y="93.3">N1</text>
<text x="63.5" y="95.2">M1</text>
<text x="166.9" y="91.5">33</text>
<text x="166.9" y="93.3">35</text>
<text x="166.9" y="95.2">37</text>
<text x="180.5" y="91.5">34</text>
<text x="180.5" y="93.3">36</text>
<text x="180.5" y="95.2">38</text>
<text x="166.9" y="97">39</text>
<text x="180.5" y="97">40</text>
</g>
<g font-size="1.7" fill="#004080">
<text x="41.1" y="39.7">VCCIO6</text>
<text x="41.1" y="41.5">VCCIO6</text>
<text x="56.3" y="39.7">PL24A</text>
<text x="56.3" y="41.5">PL24B</text>
<text x="56.3" y="43.3">PL26A</text>
<text x="56.3" y="45.2">PL26B</text>
<text x="56.3" y="47">PL27A</text>
<text x="47.7" y="50.6">PL30A/PCLKT6_0</text>
<text x="56.3" y="48.8">PL27B</text>
<text x="56.3" y="52.5">PL30B</text>
<text x="47.7" y="54.3">PL32A/PCLKT6_1</text>
<text x="47.7" y="58">PL34A/PCLKT6_2</text>
<text x="56.3" y="56.1">PL32B</text>
<text x="56.3" y="59.8">PL34B</text>
<text x="56.3" y="61.6">PL36A</text>
<text x="56.3" y="63.5">PL36B</text>
<text x="56.3" y="65.3">PL38A</text>
<text x="171" y="63.5">1</text>
<text x="171" y="65.3">3</text>
<text x="177.3" y="63.5">2</text>
<text x="177.3" y="65.3">4</text>
<text x="56.3" y="67.1">PL38B</text>
<text x="56.3" y="68.9">PL40A</text>
<text x="56.3" y="70.7">PL40B</text>
<text x="171" y="67.1">5</text>
<text x="171" y="68.9">7</text>
<text x="171" y="70.7">9</text>
<text x="176.4" y="70.7">10</text>
<text x="177.3" y="67.1">6</text>
<text x="177.3" y="68.9">8</text>
<text x="56.3" y="72.6">PL42A</text>
<text x="56.3" y="74.4">PL42B</text>
<text x="56.3" y="76.2">PL44A</text>
<text x="171" y="72.6">11</text>
<text x="171" y="74.4">13</text>
<text x="171" y="76.2">15</text>
<text x="176.4" y="72.6">12</text>
<text x="176.4" y="74.4">14</text>
<text x="176.4" y="76.2">16</text>
<text x="56.3" y="78.1">PL44B</text>
<text x="56.3" y="79.9">PL46A</text>
<text x="56.3" y="81.7">PL46B</text>
<text x="56.3" y="83.6">PL47A</text>
<text x="171" y="78.1">17</text>
<text x="171" y="79.9">19</text>
<text x="171" y="81.7">21</text>
<text x="171" y="83.6">23</text>
<text x="176.4" y="78.1">18</text>
<text x="176.4" y="79.9">20</text>
<text x="176.4" y="81.7">22</text>
<text x="176.4" y="83.6">24</text>
<text x="56.3" y="85.4">PL47B</text>
<text x="56.3" y="87.2">PL49A</text>
<text x="56.3" y="89">PL49B</text>
<text x="171" y="85.4">25</text>
<text x="171" y="87.2">27</text>
<text x="171" y="89">29</text>
<text x="176.4" y="85.4">26</text>
<text x="176.4" y="87.2">28</text>
<text x="176.4" y="89">30</text>
<text x="57" y="90.9">NC44</text>
<text x="57" y="92.7">NC45</text>
<text x="57" y="94.5">NC46</text>
<text x="171" y="90.9">31</text>
<text x="171" y="92.7">33</text>
<text x="171" y="94.5">35</text>
<text x="176.4" y="90.9">32</text>
<text x="176.4" y="92.7">34</text>
<text x="176.4" y="94.5">36</text>
<text x="57" y="96.4">NC47</text>
<text x="171" y="96.4">37</text>
<text x="171" y="98.2">39</text>
<text x="176.4" y="96.4">38</text>
<text x="176.4" y="98.2">40</text>
</g>
<g font-size="1.6">
<text x="23.4" y="34.5">VCCIO6</text>
<text x="156.9" y="34.5">V3P3</text>
<text x="210.3" y="40.3">V5P0</text>
<text x="100.6" y="66">DNI R40</text>
<text x="100.6" y="60.5">DNI R39</text>
<text x="50.8" y="113.1">VCCIO6</text>
<text x="104.2" y="148.3">V1P8</text>
<text x="103.9" y="157">V3P3</text>
<text x="228.9" y="178.4">http://www.latticesemi.com/Support</text>
<text x="228.9" y="176.2">Lattice Semiconductor Applications</text>
<text x="208.7" y="183">Title</text>
<text x="208.7" y="188.5">Size</text>
<text x="210.1" y="190.3">B</text>
<text x="214.2" y="188.5">Project</text>
<text x="259.5" y="188.9">Schematic Rev</text>
<text x="259.5" y="191.8">Board Rev</text>
<text x="272.3" y="188.9">1.0</text>
<text x="272.3" y="191.8">B</text>
<text x="208.7" y="194">Date:</text>
<text x="215.6" y="194">Friday, Nov 22, 2019</text>
<text x="250.4" y="194">Sheet</text>
<text x="259.5" y="194">5</text>
<text x="263.1" y="194">of</text>
<text x="266.8" y="194">14</text>
</g>
<g font-size="1.6" fill="#000080">
<text x="44.8" y="36.7">U3G</text>
<text x="97.4" y="45.8">R36 DNI</text>
<text x="97.4" y="47.7">R38 DNI</text>
<text x="107" y="45.8">0</text>
<text x="107" y="47.7">0</text>
<text x="162" y="44">JP3</text>
<text x="162" y="46.2">JUMPER</text>
<text x="200.1" y="44.9">JP4</text>
<text x="199.3" y="48.6">JUMPER</text>
<text x="95.6" y="56.8">R35 DNI</text>
<text x="105.2" y="56.8">0</text>
<text x="144.5" y="55">C38</text>
<text x="144.5" y="58.6">0.1uF</text>
<text x="195.7" y="56.8">C37</text>
<text x="96.9" y="66">0</text>
<text x="96.9" y="60.5">0</text>
<text x="171" y="60.7">JP5</text>
<text x="195.7" y="60.5">0.1uF</text>
<text x="97.4" y="84.2">R37 DNI</text>
<text x="107" y="84.2">0</text>
<text x="40.2" y="100.7">LIFCL-40-BG400</text>
<text x="171" y="102.7">Receptacle 20X2</text>
<text x="47.5" y="122.6">C39</text>
<text x="56.7" y="122.6">C40</text>
<text x="69.5" y="122.6">C41</text>
<text x="82.3" y="122.6">C42</text>
<text x="47.5" y="126.3">10uF</text>
<text x="56.7" y="126.3">10uF</text>
<text x="69.5" y="126.3">0.1uF</text>
<text x="82.3" y="126.3">0.1uF</text>
<text x="118.9" y="157.4">AG1</text>
<text x="129.8" y="157.4">AF1</text>
<text x="140.8" y="157.4">AE1</text>
<text x="151.8" y="157.4">AD1</text>
<text x="162.8" y="157.4">AC1</text>
<text x="173.7" y="157.4">AB1</text>
<text x="184.7" y="157.4">AA1</text>
<text x="119.4" y="167.3">AG4</text>
<text x="119.4" y="163.6">AG2</text>
<text x="119.4" y="165.4">AG3</text>
<text x="130.8" y="163.6">AF2</text>
<text x="130.8" y="167.3">AF4</text>
<text x="130.8" y="165.4">AF3</text>
<text x="141.7" y="167.3">AE4</text>
<text x="141.7" y="163.6">AE2</text>
<text x="141.7" y="165.4">AE3</text>
<text x="152.3" y="167.3">AD4</text>
<text x="152.3" y="165.4">AD3</text>
<text x="152.3" y="163.6">AD2</text>
<text x="163.5" y="165.4">AC3</text>
<text x="163.5" y="163.6">AC2</text>
<text x="163.5" y="167.3">AC4</text>
<text x="174.5" y="163.8">AB2</text>
<text x="174.5" y="167.4">AB4</text>
<text x="174.5" y="165.6">AB3</text>
<text x="185.4" y="167.4">AA4</text>
<text x="185.4" y="165.6">AA3</text>
<text x="185.4" y="163.8">AA2</text>
<text x="119.4" y="169.1">AG5</text>
<text x="119.4" y="170.9">AG6</text>
<text x="119.4" y="172.8">AG7</text>
<text x="130.8" y="169.1">AF5</text>
<text x="130.8" y="172.8">AF7</text>
<text x="130.8" y="170.9">AF6</text>
<text x="141.7" y="169.1">AE5</text>
<text x="141.7" y="172.8">AE7</text>
<text x="141.7" y="170.9">AE6</text>
<text x="152.3" y="169.1">AD5</text>
<text x="152.3" y="172.8">AD7</text>
<text x="152.3" y="170.9">AD6</text>
<text x="163.5" y="170.9">AC6</text>
<text x="163.5" y="172.8">AC7</text>
<text x="163.5" y="169.1">AC5</text>
<text x="174.5" y="171.1">AB6</text>
<text x="174.5" y="169.3">AB5</text>
<text x="174.5" y="172.9">AB7</text>
<text x="185.4" y="172.9">AA7</text>
<text x="185.4" y="171.1">AA6</text>
<text x="185.4" y="169.3">AA5</text>
<text x="119.4" y="174.6">AG8</text>
<text x="119.4" y="176.4">AG9</text>
<text x="119.4" y="178.2">AG10</text>
<text x="130.8" y="178.2">AF10</text>
<text x="130.8" y="174.6">AF8</text>
<text x="130.8" y="176.4">AF9</text>
<text x="141.7" y="178.2">AE10</text>
<text x="141.7" y="174.6">AE8</text>
<text x="141.7" y="176.4">AE9</text>
<text x="152.3" y="178.2">AD10</text>
<text x="152.3" y="176.4">AD9</text>
<text x="152.3" y="174.6">AD8</text>
<text x="163.5" y="176.4">AC9</text>
<text x="163.5" y="174.6">AC8</text>
<text x="163.5" y="178.2">AC10</text>
<text x="174.5" y="176.6">AB9</text>
<text x="174.5" y="174.8">AB8</text>
<text x="174.5" y="178.4">AB10</text>
<text x="185.4" y="176.6">AA9</text>
<text x="185.4" y="174.8">AA8</text>
<text x="185.4" y="178.4">AA10</text>
<text x="119.4" y="180">AG11</text>
<text x="130.8" y="180">AF11</text>
<text x="141.7" y="180">AE11</text>
<text x="152.3" y="180">AD11</text>
<text x="163.5" y="180">AC11</text>
<text x="174.5" y="180.3">AB11</text>
<text x="185.4" y="180.3">AA11</text>
</g>
<g font-size="1.6" fill="#f00">
<text x="71.7" y="38.5">RASP_IO25</text>
<text x="71.7" y="40.3">RASP_IO09</text>
<text x="71.7" y="42.2">RASP_IO24</text>
<text x="71.7" y="44">RASP_IO05</text>
<text x="71.7" y="45.8">RASP_IO15</text>
<text x="71.7" y="47.7">RASP_IO17</text>
<text x="115.6" y="46.7">TDO</text>
<text x="120.9" y="46.7">{3,7}</text>
<text x="71.7" y="49.5">RASP_IO03</text>
<text x="71.7" y="51.3">RASP_IO02</text>
<text x="71.7" y="53.2">RASP_IO06</text>
<text x="115.6" y="48.6">TDI</text>
<text x="120.1" y="48.6">{3,7}</text>
<text x="71.7" y="55">RASP_IO12</text>
<text x="71.7" y="56.8">RASP_IO14</text>
<text x="71.7" y="58.6">RASP_IO04</text>
<text x="115.6" y="57.7">TCK</text>
<text x="120.7" y="57.7">{3,7}</text>
<text x="71.7" y="64.1">RASP_IO19</text>
<text x="71.7" y="60.5">RASP_ID_SC</text>
<text x="71.7" y="62.3">RASP_IO13</text>
<text x="71.7" y="66">RASP_ID_SD</text>
<text x="115.4" y="61.2">SCL</text>
<text x="120.5" y="61.2">{3,7}</text>
<text x="148.5" y="66">RASP_IO03</text>
<text x="148.5" y="64.1">RASP_IO02</text>
<text x="185.1" y="62.3">RASP_5V</text>
<text x="71.7" y="69.6">RASP_IO07</text>
<text x="71.7" y="71.5">RASP_IO16</text>
<text x="71.7" y="67.8">RASP_IO10</text>
<text x="115.4" y="66.7">SDA</text>
<text x="120.7" y="66.7">{3,7}</text>
<text x="148.5" y="67.8">RASP_IO04</text>
<text x="148.5" y="71.5">RASP_IO17</text>
<text x="188.7" y="71.5">RASP_IO18</text>
<text x="188.7" y="67.8">RASP_IO14</text>
<text x="188.7" y="69.6">RASP_IO15</text>
<text x="71.7" y="73.3">RASP_IO11</text>
<text x="71.7" y="75.1">RASP_IO23</text>
<text x="71.7" y="76.9">RASP_IO22</text>
<text x="148.5" y="75.1">RASP_IO22</text>
<text x="148.5" y="73.3">RASP_IO27</text>
<text x="188.7" y="75.1">RASP_IO23</text>
<text x="188.7" y="76.9">RASP_IO24</text>
<text x="71.7" y="78.7">RASP_IO26</text>
<text x="71.7" y="80.6">RASP_IO08</text>
<text x="71.7" y="82.4">RASP_IO27</text>
<text x="148.5" y="80.6">RASP_IO09</text>
<text x="148.5" y="78.7">RASP_IO10</text>
<text x="148.5" y="82.4">RASP_IO11</text>
<text x="188.7" y="80.6">RASP_IO25</text>
<text x="188.7" y="82.4">RASP_IO08</text>
<text x="71.7" y="84.2">RASP_IO18</text>
<text x="71.7" y="86.1">RASP_IO20</text>
<text x="71.7" y="87.9">RASP_IO21</text>
<text x="115.6" y="85.1">TMS</text>
<text x="120.7" y="85.1">{3,7}</text>
<text x="148.5" y="87.9">RASP_IO05</text>
<text x="148.5" y="89.7">RASP_IO06</text>
<text x="148.5" y="86.1">RASP_ID_SD</text>
<text x="188.7" y="86.1">RASP_ID_SC</text>
<text x="188.7" y="84.2">RASP_IO07</text>
<text x="188.7" y="89.7">RASP_IO12</text>
<text x="148.5" y="95.2">RASP_IO26</text>
<text x="148.5" y="91.6">RASP_IO13</text>
<text x="148.5" y="93.4">RASP_IO19</text>
<text x="188.7" y="95.2">RASP_IO20</text>
<text x="188.7" y="93.4">RASP_IO16</text>
<text x="188.7" y="97">RASP_IO21</text>
</g>
<g font-size="1.3">
<text x="29.3" y="20.2">5</text>
<text x="84.1" y="20.2">4</text>
<text x="139" y="20.2">3</text>
<text x="193.8" y="20.2">2</text>
<text x="248.7" y="20.2">1</text>
<text x=".5" y="43.5">D</text>
<text x="276.6" y="43.5">D</text>
<text x=".5" y="87">C</text>
<text x="276.6" y="87">C</text>
<text x=".5" y="130.4">B</text>
<text x="276.6" y="130.4">B</text>
<text x=".5" y="173.8">A</text>
<text x="276.6" y="173.8">A</text>
<text x="29.3" y="195.7">5</text>
<text x="84.1" y="195.7">4</text>
<text x="139" y="195.7">3</text>
<text x="193.8" y="195.7">2</text>
<text x="248.7" y="195.7">1</text>
</g>
</svg>
